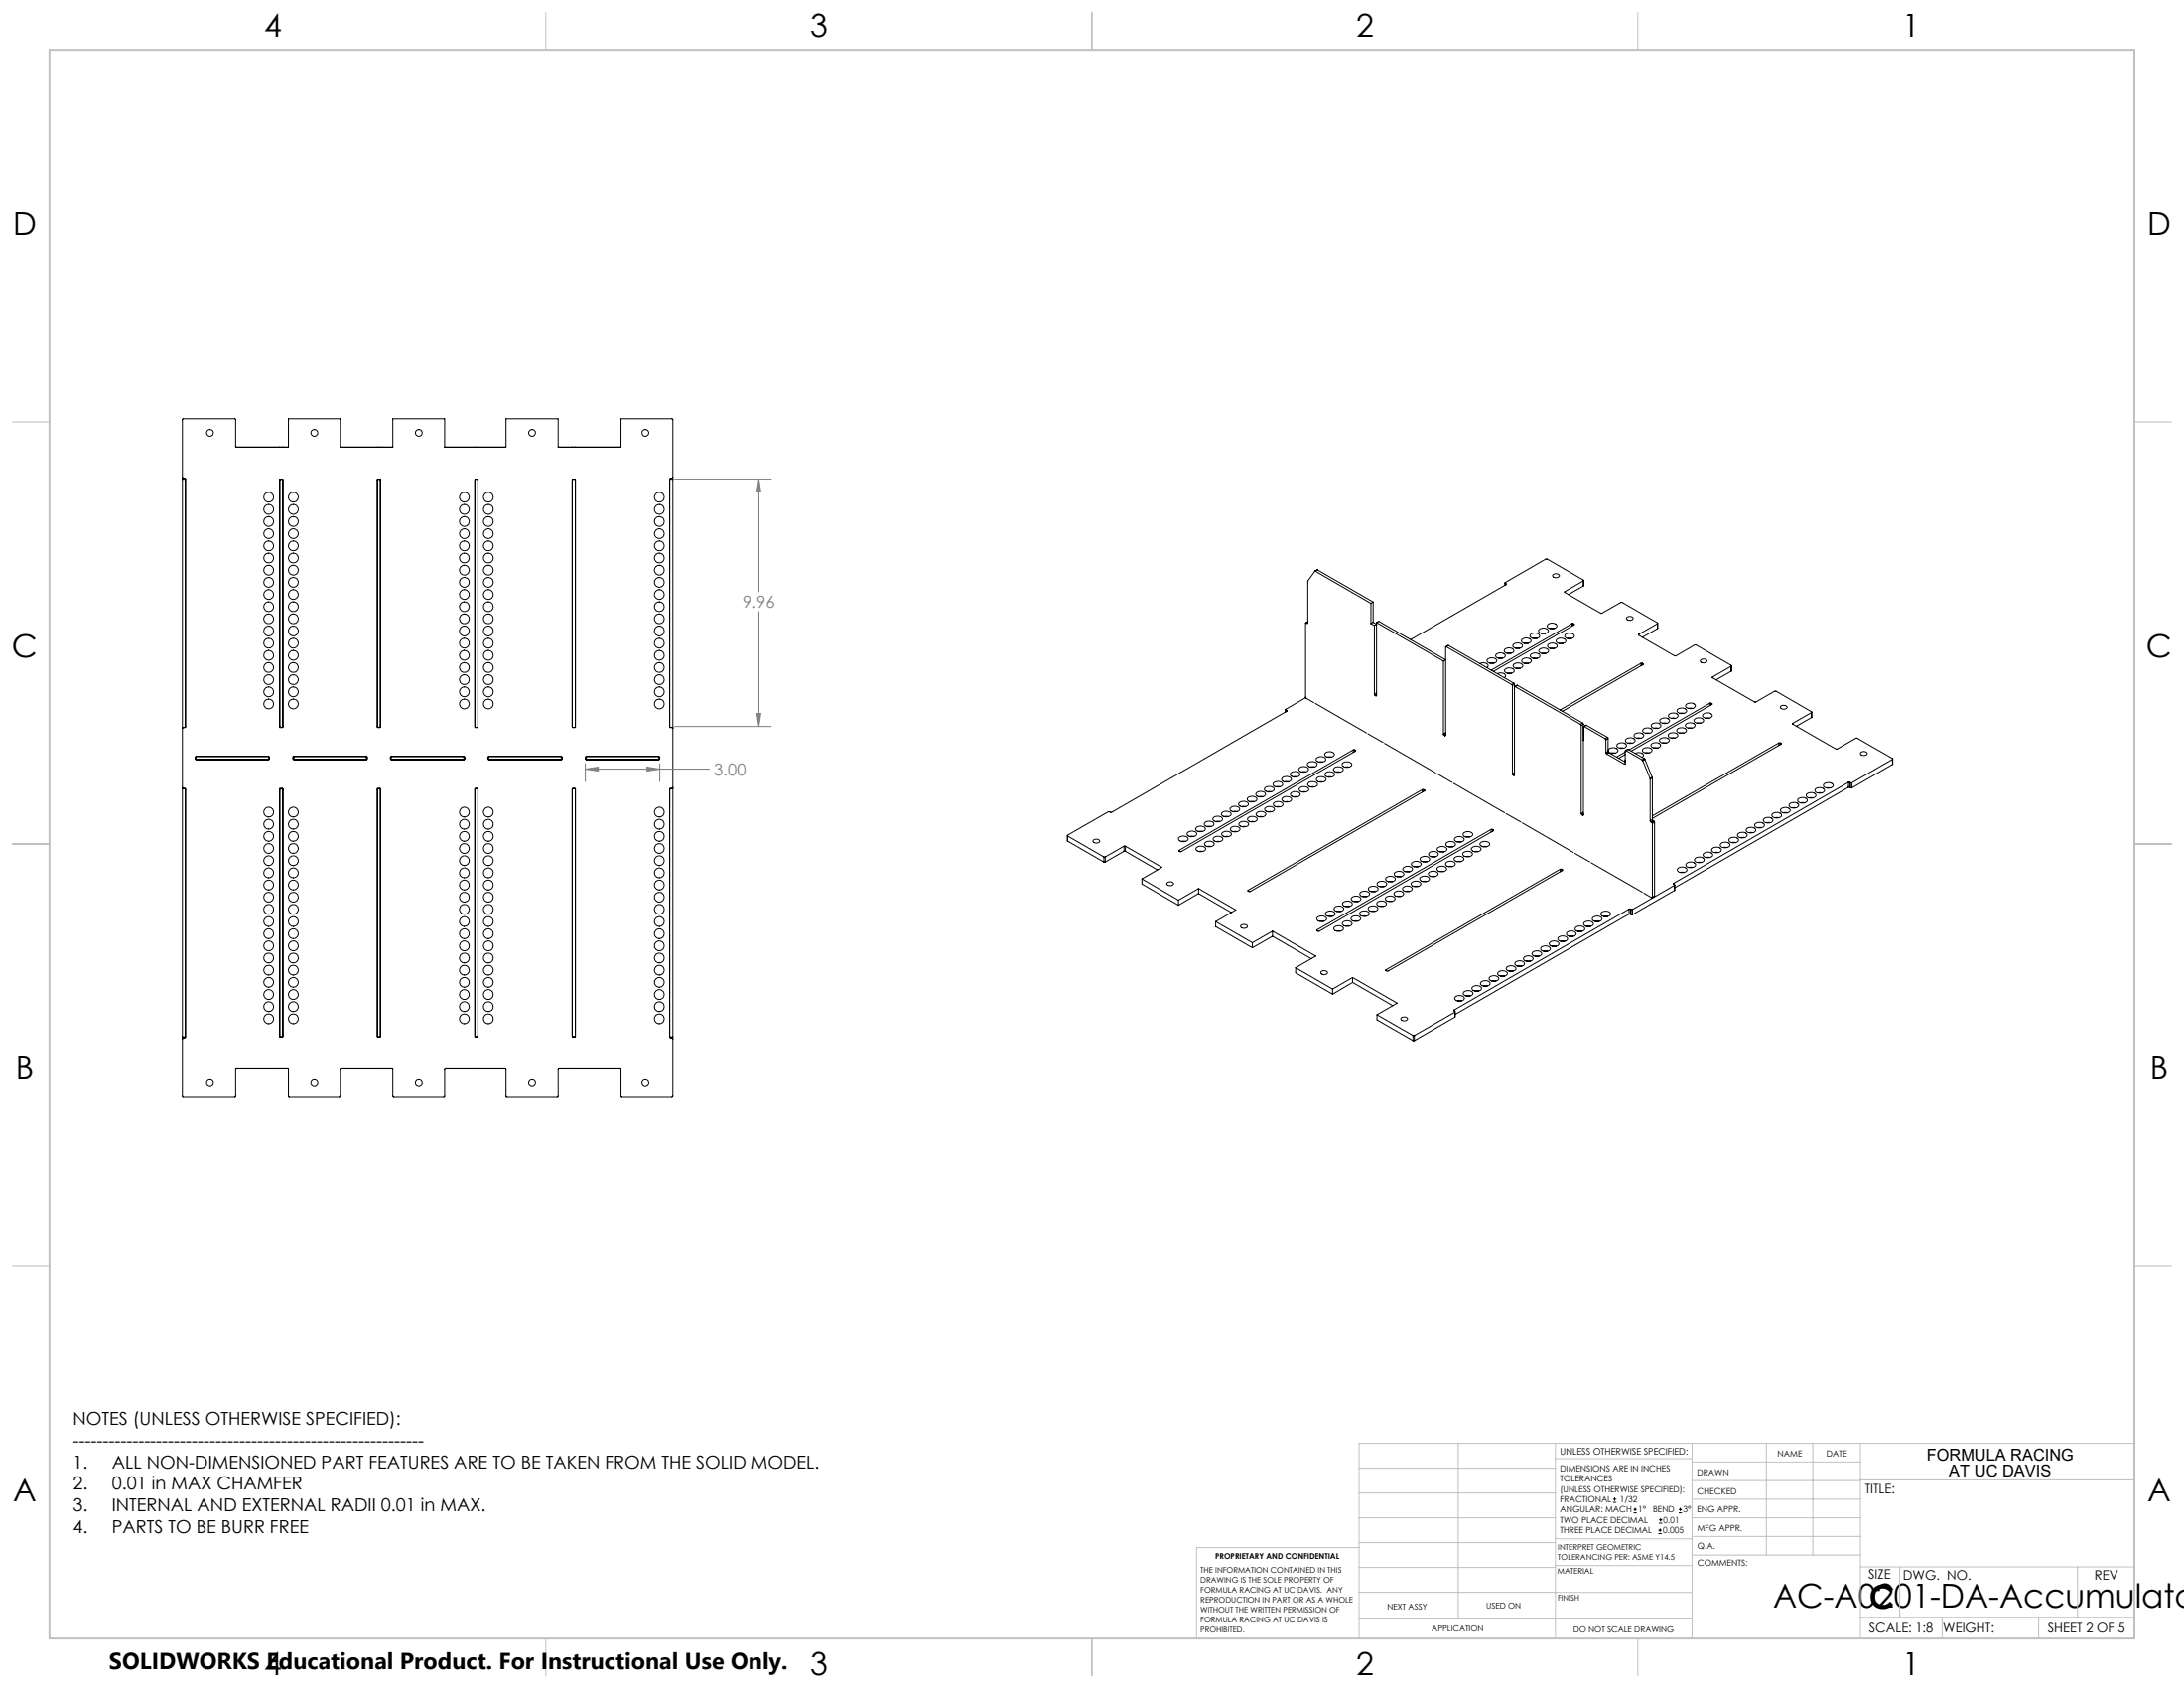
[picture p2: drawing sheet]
<svg xmlns="http://www.w3.org/2000/svg" width="559mm" height="432mm" viewBox="0 0 559 432" stroke-linecap="round" stroke-linejoin="round" font-family="sans-serif">
<g fill="none" stroke="#000" stroke-width=".25">
<path d="M60.4 114.4h13.4M71.5 114.4h.1M71.6 114.4h.1M72.4 114.4h.1M87.1 114.4h13.4M96.6 114.4h.1M97.3 114.4h.1M113.8 114.4h15.7M121.5 114.4h.1M122.3 114.4h.1M142.8 114.4h16.1M146.4 114.4h.1"/>
<path d="M147.2 114.4h.1M46.7 122.1l.1 .2 .6 .1v63.7h-.7M46.7 122.6h.7M71.5 122.6h.9v63.5h-.9zM71.9 122.6l-.3 .1v63.2l.3 .2M72.1 122.6l.3 .1v63.2l-.3 .2M96.6 122.6h.7v63.5h-.7zM96.8 122.6l-.2 .2M97.1 122.6l.2 .2M121.5 122.6h.8v63.5h-.8zM121.7 122.6l-.2 .2M122 122.6l.3 .2"/>
<path d="M146.4 122.6h.8v63.5h-.8zM146.7 122.6l-.3 .2M147 122.6l.2 .2M171.3 122.6h.9M172.2 122.1l-.2 .2h-.4l-.3 .3v63.5h.9M334.2 159.3l-.2 .1v19l2.2 1.3M334.2 159.3l.2 .2M334.6 159.3l-.2 .2M334.6 159l-.5 .3M334.6 159.1l-.4 .2M336.4 146.1l-1.8 2.6v10.6M336.4 146.1h.2"/>
<path d="M336.6 146.1l14.2 8.2M337.1 145.8l-.7 .3M337.1 145.8l-.5 .3M337.1 145.8l14.2 8.2M350.8 159.5l.8 .5M350.8 154.3v5.2M351.3 154l-.5 .3M351.3 159.2l-.5 .3M351.3 154v5.2M351.3 159.2l.9 .5-.6 .3M352.2 159.2v18.7M352.2 159.2l17.1 9.9"/>
<path d="M352.2 159.2l.6-.3 17.1 9.9-.6 .3M385.1 149.1v.6M385.1 149.2l.2 .1M385.1 149.2v.4M385.3 149.3v.2M385.3 149.5l-24.4 14.1M396 159.8a1.52 1.52 0 0 1 2.4 .3 1.48 1.48 0 0 1-2.5 .1zM397.3 147a1.1 1.1 0 0 1 1.7 .3 .95 .95 0 0 1-.9 .5 .95 .95 0 0 1-.8-.6zM400.4 151.3v.3M400.4 151.6l9.3 5.3 5.3-2.8 9.1 5.2v.2M402.2 159.5h.4M402.2 159.5l-20.7 11.9"/>
<path d="M402.2 159.5v.7M402.6 159.5l.2 .1M402.6 159.5v.4M402.8 159.6v.2M402.8 159.8l-20.7 12M405.1 148.6l.1-.2-9.6-5.4-10.5 6v.2M405.1 148.6v1.3M405.1 148.6l-4.7 2.7M405.1 149.9l-3.8 2.2M405.2 148.5l-.1 1.4M416.2 157.9a1.04 1.04 0 0 1 1.7 .3 .95 .95 0 0 1-.9 .5 .95 .95 0 0 1-.9-.6zM424.1 159.5l-4.8 2.8"/>
<path d="M424.1 159.5v1.3M424.1 159.4v1.4M334.1 178.5l-5.1 2.9v.2M336.5 179.9l13.1 7.6M351.6 177.6l.2 .3M351.6 160v17.6M351.8 177.9l.2 .1M352.2 177.9l-.2 .1M352.2 177.2l-.6 .4M352.2 177.7l-.4 .2M369.3 169.1v18.7M370.1 165.5h-.2v22.6"/>
<path d="M370.1 165.5l16.7 9.6M370.6 165.1l-.7 .4M370.6 165.1l16.7 9.7M370.6 165.1l-.5 .4M378.6 169.8a1.54 1.54 0 0 1 2.2 .5l-.4 .5M380.6 168.7a1.54 1.54 0 0 1 2.4 .3 1.49 1.49 0 0 1-2.5 .1zM381.2 169.7h1.1M382.8 167.4a1.52 1.52 0 0 1 2.4 .3 1.48 1.48 0 0 1-2.5 .1zM383.1 172.3a1.51 1.51 0 0 1 2.1 .6l-.3 .5M383.4 168.4h1.1M385 166.2a1.52 1.52 0 0 1 2.3 .3 1.45 1.45 0 0 1-2.4 0zM385.1 171.3a1.49 1.49 0 0 1 2.3 .3 1.47 1.47 0 0 1-2.4 .1z"/>
<path d="M385.6 167.1h1M385.6 172.2h1.1M386.8 175.1l.2 .3M387 175.4v22.5M387.2 164.9a1.54 1.54 0 0 1 2.4 .3 1.49 1.49 0 0 1-2.5 .1zM387.2 170a1.52 1.52 0 0 1 2.4 .4 1.51 1.51 0 0 1-2.5 0zM387.3 174.8l.2 .3M387.3 174.8l-.5 .3M387.5 175.1v23.2M387.5 175.1l-.5 .3M387.7 175.6l-.2 .2M387.7 175.6l16.7 9.7"/>
<path d="M387.8 165.8h1.1M387.8 171h1.1M388.2 175.3l-.6 .3M388.2 175.3l16.8 9.7M388.2 175.3l-.5 .3M389.4 163.6a1.52 1.52 0 0 1 2.4 .3 1.48 1.48 0 0 1-2.5 .1zM389.6 168.6a1.52 1.52 0 0 1 2.2 .5 1.5 1.5 0 0 1-2.5 0zM390 164.6h1.1M390 169.7h1.1M391.6 162.3a1.52 1.52 0 0 1 2.3 .4 1.45 1.45 0 0 1-2.4 0zM391.8 167.3a1.52 1.52 0 0 1 2.2 .5 1.47 1.47 0 0 1-2.5 .1zM392.1 163.3h1.2"/>
<path d="M392.2 168.4h1.1M393.8 161.1a1.54 1.54 0 0 1 2.4 .3 1.49 1.49 0 0 1-2.5 .1zM393.8 166.2a1.52 1.52 0 0 1 2.4 .3 1.51 1.51 0 0 1-2.5 .1zM394.4 162h1.1M394.4 167.1h1.1M396.1 164.9a1.49 1.49 0 0 1 2.3 .4 1.47 1.47 0 0 1-2.4 0zM396.6 160.8h1.1M396.6 165.9h1.1M398.3 163.7a1.52 1.52 0 0 1 2.3 .3 1.51 1.51 0 0 1-2.5 0zM398.9 164.6h1M400.4 162.4a1.52 1.52 0 0 1 2.4 .3 1.5 1.5 0 0 1-2.5 .1zM401 163.3h1.1"/>
<path d="M419.3 162.3v.2M419.3 162.5l9.2 5.3 5.1-2.8h.4l9 5.3-.1 .1M419.8 169.7h.4M419.8 169.7l-20.6 11.9M419.8 169.7v.6M420.2 169.7l.2 .1M420.2 169.7v.4M420.4 169.8v.2M420.4 170l-20.7 12M424.1 160.8l-3.9 2.2M435.2 168.8a1.02 1.02 0 0 1 1.6 .3 .97 .97 0 0 1-.9 .5 .97 .97 0 0 1-.9-.6zM437.5 179.9h.3"/>
<path d="M437.5 179.9l-20.7 11.9M437.5 179.9v.6M437.8 179.9l.2 .1M437.8 179.9v.4M438 180v.2M438.2 173.2v.2M438.2 173.4l10.8 6.2 5.3-2.8 9.2 5.3v.2M442.9 170.4l-4.7 2.8M442.9 170.4v1.3M442.9 171.7l-3.8 2.2M443 170.3l-.1 1.4M46.9 186.1l-.2 .2"/>
<path d="M47.4 185.8l-.2 .3M50.2 193.5l-.3 .2v.4l.3 .2M50.2 193.5h18.5M50.2 194.3h18.5M50.2 193.5v.8M68.7 193.5l.3 .2-.1 .5-.2 .1M68.7 193.5v.8M75.2 193.5l-.3 .2v.4l.3 .2M75.2 193.5h18.5M75.2 194.3h18.5M75.2 193.5v.8M93.7 193.5l.3 .2v.4l-.3 .2"/>
<path d="M93.7 193.5v.8M96.6 185.8l.2 .3M97.3 185.8l-.2 .3M100.1 193.5l-.2 .2v.5l.2 .1M100.1 193.5h18.6M100.1 194.3h18.6M100.1 193.5v.8M118.7 193.5l.2 .2v.4l-.2 .2M118.7 193.5v.8M121.5 185.8l.2 .3M122.3 185.8l-.3 .3M125.1 193.5l-.3 .2v.5l.3 .1"/>
<path d="M125.1 193.5h18.5M125.1 194.3h18.5M125.1 193.5v.8M143.6 193.5l.3 .2v.4l-.3 .2M143.6 193.5v.8M146.4 185.8l.3 .3M147.2 185.8l-.2 .3M150 193.5l-.2 .2v.5l.2 .1M150 193.5v.8M150 193.5h18.6M150 194.3h18.6M168.6 193.5l.2 .2v.4l-.2 .2"/>
<path d="M168.6 193.5v.8M171.3 185.8l.3 .3M171.9 186.1l.3 .2M328.1 199a1.57 1.57 0 0 1 2.3 .3 1.41 1.41 0 0 1-2.5 0zM328.6 200h1.1M328.9 181.5v.6M329 181.6l.2 .2M329 181.6v.5M329.2 182l-44.8 25.8-.8-.2-10.4 6v.3M329.2 181.8v.2M330.3 197.7a1.57 1.57 0 0 1 2.3 .3 1.36 1.36 0 0 1-2.1 .6 .49 .49 0 0 1-.4-.4 .49 .49 0 0 1 .2-.5zM330.8 198.7h1.1"/>
<path d="M332.4 196.6a1.53 1.53 0 0 1 2.4 .1 1.33 1.33 0 0 1-2.1 .6l-.3-.3zM333 197.4h1.1M334.7 195.2a1.57 1.57 0 0 1 2.3 .3 1.38 1.38 0 0 1-2.1 .5l-.2-.1a.45 .45 0 0 1 0-.7zM335.2 196.2h1.1M336.9 193.9a1.56 1.56 0 0 1 2.3 .3 1.36 1.36 0 0 1-2.1 .6 .49 .49 0 0 1-.4-.4 .49 .49 0 0 1 .2-.5zM337 199a1.64 1.64 0 0 1 2.3 .3 1.36 1.36 0 0 1-2.2 .6l-.3-.3zM337.4 194.9h1.1M339.1 192.6a1.57 1.57 0 0 1 2.3 .3 1.41 1.41 0 0 1-2.5 .1zM339.2 197.7a1.65 1.65 0 0 1 2.3 .3 1.41 1.41 0 0 1-2.5 .1zM339.6 193.6h1.1M339.7 198.8h1.1M341.4 196.5a1.65 1.65 0 0 1 2.3 .3 1.36 1.36 0 0 1-2.1 .5 .49 .49 0 0 1-.4-.3 .49 .49 0 0 1 .2-.5z"/>
<path d="M341.9 197.5h1.1M343.6 195.2a1.64 1.64 0 0 1 2.3 .3 1.36 1.36 0 0 1-2.2 .6l-.3-.3zM344.1 196.2h1.1M346.3 191.8h.3M346.3 191.8l-44.6 25.7M346.3 191.8v.7M346.6 191.8l.2 .1M346.6 191.8v.5M346.8 192.1l-44.6 25.8-.5-.2M346.8 191.9v.2M350 187.7l3.9 2.2M354.2 190.1l13.1 7.6"/>
<path d="M367.7 197.9l3.8 2.2M369.3 187.8l.2 .3M369.5 188.1l.2 .1M369.9 188.1l-.2 .1M369.9 187.4l-.6 .4M369.9 187.9l-.4 .2M387 197.9l.1 .4M387.1 198.3l.2 .1M387.5 198.3l-.2 .1M387.5 197.6l-.5 .3M387.5 198l-.4 .3M404.4 185.3l.2 .3"/>
<path d="M404.6 185.6v22.5M405 185l.1 .3M405 185l-.6 .3M405.1 185.3v23.2M405.1 185.3l-.5 .3M405.3 185.8l-.1 .1v3.5M405.3 185.8l5.4 3.1M405.9 185.5l-.7 .3M405.9 185.5l-.6 .3M405.9 185.5l5.4 3.1M410.7 188.9l.2 .3M410.9 192.5l.2 .3"/>
<path d="M410.9 189.2v3.3M411.1 192.8l4.5 2.7M411.3 188.6l.1 .3M411.3 188.6l-.6 .3M411.4 192.2l.2 .3M411.4 188.9l-.5 .3M411.4 192.2l-.5 .3M411.4 188.9v3.3M411.6 191.7a1.53 1.53 0 0 1 2.4 .3 1.51 1.51 0 0 1-2.5 .1zM411.6 192.5l-.5 .3M411.6 192.5l4.2 2.4M412.2 192.7h1.1"/>
<path d="M413.8 190.4a1.52 1.52 0 0 1 2.4 .3 1.51 1.51 0 0 1-2.5 .1zM414.4 191.4h1.1M415.8 195.4l-.2 .1M415.8 194.3v.4M415.8 193l-1.6 1M415.8 192.4l-2.2 1.2M416 192l-.2 .1v3.3M416 189.1a1.49 1.49 0 0 1 2.4 .4 1.47 1.47 0 0 1-2.5 0zM416 192l4.2 2.4M416.6 191.7l-.7 .3M416.6 190.1h1.1M416.6 191.7l-.6 .3"/>
<path d="M416.6 191.7l4.1 2.4M418.2 187.9a1.52 1.52 0 0 1 2.4 .3 1.51 1.51 0 0 1-2.5 0zM418.4 192.7a1.54 1.54 0 0 1 2.1 .6l-.3 .4M418.8 188.8h1.1M420.2 194.4l.1 .2M420.3 194.6l1.9 4.6M420.3 191.6a1.49 1.49 0 0 1 2.4 .4 1.5 1.5 0 0 1-2.5 0zM420.4 186.6a1.49 1.49 0 0 1 2.4 .3 1.5 1.5 0 0 1-2.5 .1zM420.7 194.1l.2 .1M420.7 194.1l-.5 .3M420.9 194.2l-.6 .4M420.9 194.2l1.8 4.7"/>
<path d="M420.9 192.6h1.1M421 187.6h1.1M422.2 199.2v.1M422.2 199.3v10.6M422.5 190.4a1.49 1.49 0 0 1 2.4 .3 1.47 1.47 0 0 1-2.5 0zM422.6 185.3a1.49 1.49 0 0 1 2.4 .4 1.47 1.47 0 0 1-2.5 0zM422.7 198.9l.1 .1M422.7 198.9l-.5 .3M422.8 199v10.6M422.8 199l-.6 .3M423.1 191.3h1.1M423.2 186.3h1.1"/>
<path d="M424.7 189.1a1.52 1.52 0 0 1 2.4 .3 1.51 1.51 0 0 1-2.5 .1zM424.8 184a1.52 1.52 0 0 1 2.4 .4 1.51 1.51 0 0 1-2.5 0zM425.3 190h1.1M425.4 185h1.1M426.9 187.8a1.49 1.49 0 0 1 2.4 .4 1.47 1.47 0 0 1-2.5 0zM427 182.8a1.49 1.49 0 0 1 2.4 .3 1.5 1.5 0 0 1-2.5 .1zM427.5 188.8h1.1M427.6 183.8h1.1M429.1 186.5a1.52 1.52 0 0 1 2.4 .4 1.51 1.51 0 0 1-2.5 0zM429.2 181.5a1.49 1.49 0 0 1 2.4 .4 1.47 1.47 0 0 1-2.5 0zM429.7 187.5h1.1M429.8 182.5h1.1"/>
<path d="M431.3 185.3a1.52 1.52 0 0 1 2.4 .3 1.5 1.5 0 0 1-2.5 .1zM431.4 180.2a1.52 1.52 0 0 1 2.4 .4 1.51 1.51 0 0 1-2.5 0zM431.9 186.2h1.1M432 181.2h1.1M433.5 184a1.49 1.49 0 0 1 2.4 .4 1.47 1.47 0 0 1-2.5 0zM434.1 185h1.1M435.7 182.7a1.52 1.52 0 0 1 2.4 .4 1.51 1.51 0 0 1-2.5 0zM436.3 183.7h1.1M438 180.2l-20.6 11.9M455.1 190h.4M455.1 190l-32.3 18.7M455.1 190v.7"/>
<path d="M455.5 190l.2 .2M455.5 190v.5M455.6 180.7a1.1 1.1 0 0 1 1.7 .2 .94 .94 0 0 1-.9 .5 .94 .94 0 0 1-.9-.6zM455.7 190.2v.2M455.7 190.4l-32.9 19M458.7 185v.2M458.7 185.2l11.1 6.4 5.3-2.8 9.1 5.2v.2M463.5 182.3l-4.8 2.7M463.5 182.3v1.3M463.5 183.6l-3.9 2.2M463.5 182.2v1.4M476.1 192.5a1.06 1.06 0 0 1 1.6 .3 .95 .95 0 0 1-.9 .5 .95 .95 0 0 1-.8-.6z"/>
<path d="M484.2 194.2l-10.3 6M484.2 194.2v1.3M484.2 195.5l-10.3 6M484.3 194.1l-.1 1.4M46.7 201.5l.2 .2M46.7 201.7h.7v63.6M47.2 201.7l.2 .3M71.5 201.7h.9v63.5h-.9zM71.9 201.7l-.3 .2v63.2l.3 .1M72.1 201.7l.3 .2v63.2l-.3 .1M96.6 201.7h.7v63.5h-.7zM96.8 201.7l-.2 .3"/>
<path d="M97.1 201.7l.2 .3M121.5 201.7h.8v63.5h-.8zM121.7 201.7l-.2 .3M122 201.7l.3 .3M146.4 201.7h.8v63.5h-.8zM146.7 201.7l-.3 .3M147 201.7l.2 .3M171.6 201.7l-.3 .3M172.2 201.5l-.3 .2M172.2 201.7h-.9v63.6M273.1 213.7l.1 1.5M273.2 213.9l9.2 5.3"/>
<path d="M273.2 215.2l9.2 5.3M273.2 213.9v1.3M279.8 214.9a.93 .93 0 0 1 1.5 .4 1.02 1.02 0 0 1-1.7-.2zM282.4 219.2h.4M282.4 219.2v1.3M282.8 219.2v1.3M287.6 216.5h.3M287.6 217.8h.3M287.6 216.5l-4.8 2.7M287.6 216.5v1.3M287.6 217.8l-4.8 2.7M287.9 216.5l9.4 5.4-5.1 2.9"/>
<path d="M287.9 216.5v1.3M287.9 217.8l8.3 4.7M301.7 217.5v.2M301.7 214.2a1.56 1.56 0 0 1 2.3 .3 1.36 1.36 0 0 1-2.1 .6l-.3-.3zM302.2 215.2h1.1M303.9 212.9a1.57 1.57 0 0 1 2.3 .4 1.41 1.41 0 0 1-2.5 0zM304.4 214h1.1M306.1 211.7a1.57 1.57 0 0 1 2.3 .3 1.36 1.36 0 0 1-2.1 .5 .49 .49 0 0 1-.4-.3 .49 .49 0 0 1 .2-.5zM306.2 216.8a1.65 1.65 0 0 1 2.3 .3 1.36 1.36 0 0 1-2.1 .6 .49 .49 0 0 1-.4-.4 .49 .49 0 0 1 .2-.5zM306.6 212.7h1.1M306.7 217.8h1.1M308.2 210.6a1.53 1.53 0 0 1 2.4 .1 1.33 1.33 0 0 1-2.1 .6l-.3-.3z"/>
<path d="M308.2 215.7a1.58 1.58 0 0 1 2.5 .1 1.33 1.33 0 0 1-2.2 .6l-.3-.3zM308.8 211.4h1.1M308.9 216.5h1.1M310.5 209.1a1.57 1.57 0 0 1 2.3 .3 1.38 1.38 0 0 1-2.1 .6l-.2-.1a.45 .45 0 0 1 0-.8zM310.6 214.2a1.65 1.65 0 0 1 2.3 .4 1.38 1.38 0 0 1-2.2 .5l-.1-.1a.45 .45 0 0 1 0-.8zM311 210.1h1.1M311.1 215.3h1.1M312.7 207.9a1.56 1.56 0 0 1 2.3 .3 1.36 1.36 0 0 1-2.1 .5 .49 .49 0 0 1-.4-.3 .49 .49 0 0 1 .2-.5zM312.8 213a1.64 1.64 0 0 1 2.3 .3 1.36 1.36 0 0 1-2.2 .6 .49 .49 0 0 1-.3-.4 .49 .49 0 0 1 .2-.5zM313.2 208.9h1.1M313.3 214h1.1M314.7 206.8a1.53 1.53 0 0 1 2.5 .1 1.33 1.33 0 0 1-2.1 .6l-.4-.3z"/>
<path d="M315 211.7a1.65 1.65 0 0 1 2.3 .3 1.41 1.41 0 0 1-2.5 .1zM315.4 207.6h1.1M315.5 212.7h1.1M317.1 205.3a1.57 1.57 0 0 1 2.3 .3 1.36 1.36 0 0 1-2.1 .6 .49 .49 0 0 1-.4-.4 .49 .49 0 0 1 .2-.5zM317.2 210.4a1.65 1.65 0 0 1 2.3 .3 1.36 1.36 0 0 1-2.1 .6 .49 .49 0 0 1-.4-.4 .49 .49 0 0 1 .2-.5zM317.6 206.3h1.1M317.7 211.5h1.1M319.3 204a1.56 1.56 0 0 1 2.3 .4 1.36 1.36 0 0 1-2.1 .5l-.3-.3zM319.4 209.2a1.64 1.64 0 0 1 2.3 .3 1.36 1.36 0 0 1-2.2 .5l-.3-.3zM319.8 205.1h1.1M319.9 210.2h1.1M321.5 202.8a1.57 1.57 0 0 1 2.3 .3 1.41 1.41 0 0 1-2.5 0z"/>
<path d="M321.6 207.9a1.65 1.65 0 0 1 2.3 .3 1.41 1.41 0 0 1-2.5 0zM322 203.8h1.1M322.1 208.9h1.1M323.7 201.5a1.57 1.57 0 0 1 2.3 .3 1.36 1.36 0 0 1-2.1 .6 .49 .49 0 0 1-.4-.4 .49 .49 0 0 1 .2-.5zM323.8 206.6a1.65 1.65 0 0 1 2.3 .3 1.36 1.36 0 0 1-2.1 .6 .49 .49 0 0 1-.4-.4 .49 .49 0 0 1 .2-.5zM324.2 202.5h1.1M324.3 207.6h1.1M325.9 200.2a1.56 1.56 0 0 1 2.3 .4 1.33 1.33 0 0 1-2.1 .5l-.3-.3zM326 205.4a1.64 1.64 0 0 1 2.3 .3 1.33 1.33 0 0 1-2.2 .5l-.3-.3zM326.4 201.3h1.1M326.5 206.4h1.1M328.2 204.1a1.65 1.65 0 0 1 2.3 .3 1.41 1.41 0 0 1-2.5 0z"/>
<path d="M328.7 205.1h1.1M330.4 202.8a1.65 1.65 0 0 1 2.3 .3 1.36 1.36 0 0 1-2.1 .6 .49 .49 0 0 1-.4-.4 .49 .49 0 0 1 .2-.5zM330.9 203.8h1.1M332.4 201.7a1.58 1.58 0 0 1 2.5 .2 1.33 1.33 0 0 1-2.2 .5l-.3-.3zM333.1 202.6h1.1M334.8 200.3a1.65 1.65 0 0 1 2.3 .3 1.36 1.36 0 0 1-2.1 .6 .49 .49 0 0 1-.4-.4 .49 .49 0 0 1 .2-.5zM335.3 201.3h1.1M337.5 200h1.1M363.5 219.4a1.41 1.41 0 0 1 2.3 .5 1.46 1.46 0 0 1-2.5-.2zM363.9 202h.3M363.9 202l-44.6 25.7M363.9 202v.6"/>
<path d="M364.2 202l.3 .1M364.2 202v.4M364.5 202.3l-44.6 25.7-.6-.1M364.5 202.1v.2M365.7 218.1a1.38 1.38 0 0 1 2.3 .6 1.46 1.46 0 0 1-2.5-.2zM366.2 219.2h1.1M367.9 216.9a1.41 1.41 0 0 1 2.3 .5 1.49 1.49 0 0 1-2.5-.2zM368.4 217.9h1.1M370 215.8a1.58 1.58 0 0 1 2.4 .1 1.36 1.36 0 0 1-1.2 .8 1.36 1.36 0 0 1-1.3-.8zM370.6 216.6h1.1M371.9 200.3l13.1 7.6M372.3 219.4a1.41 1.41 0 0 1 2.2 .5 1.54 1.54 0 0 1-2.5-.2z"/>
<path d="M372.3 214.3a1.41 1.41 0 0 1 2.3 .5 1.49 1.49 0 0 1-2.5-.1zM372.8 215.4h1.1M374.4 218.1a1.41 1.41 0 0 1 2.3 .5 1.5 1.5 0 0 1-2.4-.2zM374.5 213a1.41 1.41 0 0 1 2.3 .6 1.46 1.46 0 0 1-2.5-.2zM374.9 219.1h1.2M375 214.1h1.1M376.7 216.8a1.38 1.38 0 0 1 2.2 .5 1.5 1.5 0 0 1-2.5-.1zM377.2 217.8h1M378.8 215.5a1.41 1.41 0 0 1 2.3 .6 1.54 1.54 0 0 1-2.5-.2zM379.3 216.6h1.1M381.5 212.2h.4M381.5 212.2l-44.5 25.7"/>
<path d="M381.5 212.2v.6M381.9 212.2l.2 .1M381.9 212.2v.4M382.1 212.5l-44.6 25.7-.5-.1M382.1 212.3v.2M385.3 208.1l3.8 2.2M389.5 210.5l13.1 7.6M402.9 218.3l3.9 2.2M404.6 208.1l.1 .3M404.7 208.4l.3 .2M405.1 208.5l-.1 .1M405.1 207.8l-.5 .3"/>
<path d="M405.1 208.2l-.4 .2M422.2 209.9l.2 .4M422.4 210.3l.2 .1M422.6 210.4l.2 .3M422.8 209.6l.1 .3M422.8 210.7v18.8M422.8 209.6l-.6 .3M422.9 209.9l-.5 .4M422.9 209.9l.3 .1M423.2 210l.1 .3M423.2 210l-.6 .4M423.3 210.3l-.5 .4"/>
<path d="M423.3 210.3v18.9M433.7 219.7a1.46 1.46 0 0 1 2.3 .3 1.5 1.5 0 0 1-2.5 0zM435.9 218.4a1.46 1.46 0 0 1 2.3 .3 1.47 1.47 0 0 1-2.4 .1zM436.4 219.4h1.2M438 217.1a1.49 1.49 0 0 1 2.4 .4 1.51 1.51 0 0 1-2.5 0zM438.6 218.1h1.1M440.3 215.9a1.46 1.46 0 0 1 2.3 .3 1.5 1.5 0 0 1-2.5 0zM440.8 216.8h1.1M442.5 214.6a1.46 1.46 0 0 1 2.3 .3 1.47 1.47 0 0 1-2.5 0zM443.1 215.5h1M444.6 213.3a1.49 1.49 0 0 1 2.4 .3 1.51 1.51 0 0 1-2.5 .1zM445.2 214.3h1.1"/>
<path d="M446.9 212.1a1.46 1.46 0 0 1 2.3 .3 1.47 1.47 0 0 1-2.4 0zM447.4 213h1.1M449.1 210.8a1.49 1.49 0 0 1 2.3 .3 1.51 1.51 0 0 1-2.5 0zM449.7 211.7h1M451.3 209.5a1.46 1.46 0 0 1 2.3 .3 1.5 1.5 0 0 1-2.5 .1zM451.8 210.5h1.1M453.5 208.2a1.46 1.46 0 0 1 2.3 .4 1.47 1.47 0 0 1-2.4 0zM454 209.2h1.1M455.6 206.9a1.52 1.52 0 0 1 2.4 .4 1.51 1.51 0 0 1-2.5 0zM456.2 207.9h1.1M457.9 205.7a1.49 1.49 0 0 1 2.3 .3 1.5 1.5 0 0 1-2.5 .1zM458.4 206.7h1.1"/>
<path d="M460.1 204.4a1.49 1.49 0 0 1 2.3 .4 1.47 1.47 0 0 1-2.4 0zM460.6 205.4h1.2M462.2 203.1a1.52 1.52 0 0 1 2.4 .4 1.51 1.51 0 0 1-2.5 0zM462.8 204.1h1.1M464.5 201.9a1.49 1.49 0 0 1 2.3 .3 1.47 1.47 0 0 1-2.4 0zM465 202.8h1.1M466.7 200.6a1.52 1.52 0 0 1 2.4 .3 1.51 1.51 0 0 1-2.6 .1zM467.3 201.6h1M472.9 200.1h.4M472.9 201.4h.4M472.9 200.1l-44.7 25.9M472.9 200.1v1.3"/>
<path d="M472.9 201.4l-44.4 25.7M473.3 200.1l.2 .1M473.3 200.1v1.3M473.3 201.4l.2 .1M473.5 200.2h.4M473.5 201.5h.4M473.5 200.2v1.3M473.9 200.2v1.3M282.4 220.5h.4M292.2 224.8l9.3 5.5M292.2 224.8v1.3l9.3 5.5M298.7 225.8a1.02 1.02 0 0 1 1.6 .3 .97 .97 0 0 1-.9 .5 .97 .97 0 0 1-.8-.6z"/>
<path d="M301.5 230.3v1.3M306.7 227.3l9.5 5.5-5.2 3M306.7 227.3l-5.2 3M306.7 228.6l8.4 4.8M306.7 227.3v1.3M306.7 228.6l-5.2 3M311 235.8l9.4 5.4M311 235.8v1.2l9.4 5.5M317.5 236.7a1.06 1.06 0 0 1 1.7 .3 .94 .94 0 0 1-1 .5 .94 .94 0 0 1-.8-.6zM319.3 227.7v.2M325.6 238.2l11.1 6.4-5.2 2.9M325.6 238.2l-5.2 3"/>
<path d="M325.6 239.5l9.9 5.8M325.6 238.2v1.3M325.6 239.5l-5.2 3M337 237.9v.2M337.1 234.6a1.41 1.41 0 0 1 2.3 .6 1.49 1.49 0 0 1-2.5-.2zM337.6 235.7h1.1M339.3 233.4a1.41 1.41 0 0 1 2.3 .5 1.46 1.46 0 0 1-2.5-.2zM339.8 234.4h1.1M341.5 237.1a1.65 1.65 0 0 1 2.2 .4 1.38 1.38 0 0 1-1.2 .8 1.38 1.38 0 0 1-1.3-.8zM341.5 232.1a1.38 1.38 0 0 1 2.3 .5 1.46 1.46 0 0 1-2.5-.2zM341.9 238.2h1.1M342 233.2h1.1"/>
<path d="M343.6 235.9a1.41 1.41 0 0 1 2.3 .5 1.49 1.49 0 0 1-2.5-.2zM343.7 230.8a1.41 1.41 0 0 1 2.3 .6 1.49 1.49 0 0 1-2.5-.2zM344.1 236.9h1.1M344.2 231.9h1.1M345.8 229.7a1.58 1.58 0 0 1 2.4 .2 1.36 1.36 0 0 1-1.2 .8 1.36 1.36 0 0 1-1.3-.8zM345.9 234.6a1.38 1.38 0 0 1 2.2 .5 1.46 1.46 0 0 1-2.4-.2zM346.4 235.6h1.1M346.4 230.6h1.1M348.1 233.3a1.41 1.41 0 0 1 2.2 .6 1.49 1.49 0 0 1-2.5-.2zM348.1 228.3a1.65 1.65 0 0 1 2.3 .3 1.38 1.38 0 0 1-1.2 .8 1.38 1.38 0 0 1-1.3-.8zM348.5 234.4h1.1M348.6 229.3h1.1"/>
<path d="M350.2 232.1a1.41 1.41 0 0 1 2.3 .5 1.46 1.46 0 0 1-2.4-.2zM350.3 227a1.41 1.41 0 0 1 2.3 .5 1.46 1.46 0 0 1-2.5-.1zM350.7 233.1h1.2M350.8 228.1h1.1M352.5 230.8a1.38 1.38 0 0 1 2.2 .5 1.46 1.46 0 0 1-2.5-.2zM352.5 225.7a1.38 1.38 0 0 1 2.3 .6 1.46 1.46 0 0 1-2.5-.2zM353 231.8h1M353 226.8h1.1M354.6 229.5a1.41 1.41 0 0 1 2.3 .5 1.49 1.49 0 0 1-2.5-.1zM354.7 224.5a1.41 1.41 0 0 1 2.3 .5 1.49 1.49 0 0 1-2.5-.2zM355.1 230.5h1.1M355.2 225.5h1.1"/>
<path d="M356.8 228.2a1.41 1.41 0 0 1 2.3 .6 1.46 1.46 0 0 1-2.4-.2zM356.9 223.2a1.41 1.41 0 0 1 2.3 .5 1.46 1.46 0 0 1-2.5-.1zM357.4 229.3h1.1M357.4 224.3h1.1M359.1 227a1.38 1.38 0 0 1 2.2 .5 1.46 1.46 0 0 1-2.5-.2zM359.1 221.9a1.38 1.38 0 0 1 2.3 .6 1.46 1.46 0 0 1-2.5-.2zM359.6 228h1M359.6 223h1.1M361.2 225.7a1.41 1.41 0 0 1 2.3 .5 1.49 1.49 0 0 1-2.5-.1zM361.3 220.7a1.41 1.41 0 0 1 2.3 .5 1.49 1.49 0 0 1-2.5-.2zM361.7 226.7h1.1M361.8 221.7h1.1"/>
<path d="M363.3 224.6a1.58 1.58 0 0 1 2.4 .2 1.36 1.36 0 0 1-1.2 .8 1.36 1.36 0 0 1-1.2-.8zM364 225.5h1.1M364 220.5h1.1M365.7 223.2a1.65 1.65 0 0 1 2.2 .3 1.44 1.44 0 0 1-2.4 .2zM366.1 224.2h1.1M367.8 221.9a1.41 1.41 0 0 1 2.3 .5 1.5 1.5 0 0 1-2.4-.2zM368.3 222.9h1.2M370.1 220.6a1.38 1.38 0 0 1 2.2 .6 1.5 1.5 0 0 1-2.4-.2zM370.6 221.7h1.1M372.7 220.4h1.1M398.8 239.7a1.41 1.41 0 0 1 2.3 .6 1.51 1.51 0 0 1-2.5-.2zM399.2 222.4h.3"/>
<path d="M399.2 222.4l-44.6 25.7M399.2 222.4v.6M399.5 222.4l.2 .1M399.5 222.4v.4M399.7 222.7l-44.6 25.7-.5-.1M399.7 222.5v.2M400.8 238.7a1.58 1.58 0 0 1 2.5 .1 1.37 1.37 0 0 1-1.3 .8 1.37 1.37 0 0 1-1.2-.7zM401.5 239.5h1.1M403.2 237.2a1.65 1.65 0 0 1 2.3 .3 1.4 1.4 0 0 1-1.2 .8 1.4 1.4 0 0 1-1.3-.7zM403.7 238.3h1.1M405.4 235.9a1.41 1.41 0 0 1 2.3 .6 1.48 1.48 0 0 1-2.5-.2zM405.9 237h1.1"/>
<path d="M407.1 220.7l13.1 7.5M407.6 234.7a1.38 1.38 0 0 1 2.3 .5 1.48 1.48 0 0 1-2.5-.1zM408.1 235.7h1.1M409.8 233.4a1.41 1.41 0 0 1 2.3 .5 1.51 1.51 0 0 1-2.5-.1zM410.3 234.5h1.1M416.8 232.6h.4M416.8 233.8h.4M416.8 232.6l-44.8 25.8M416.8 232.6v1.2M416.8 233.8l-44.5 25.7M417.2 232.6l.1 .1M417.2 232.6v1.2"/>
<path d="M417.2 233.8l.1 .2M417.3 232.7h.4M417.3 234h.4M417.3 232.7v1.3M417.7 232.7v1.3M420.6 228.5l2.1 1.2 .1-.2M423.3 229.2l-.6 .4M423.3 229.2l-.5 .3M428.2 226v.2M428.2 226.2l.3 .1-.1 .2M428.4 226.5l-10.7 6.2M428.4 226.5v1.3"/>
<path d="M428.4 227.8l-10.7 6.2M428.5 226.4l-.1 1.4M429.3 222.2a1.46 1.46 0 0 1 2.3 .3 1.47 1.47 0 0 1-2.4 .1zM429.8 223.2h1.1M431.4 220.9a1.49 1.49 0 0 1 2.4 .4 1.51 1.51 0 0 1-2.5 0zM432 221.9h1.1M434.2 220.6h1.1M320.4 241.2v1.3M331.5 247.5l9.5 5.5M331.5 247.5v1.3l9.5 5.5M338 248.5a1.08 1.08 0 0 1 1.7 .3 .95 .95 0 0 1-.9 .5 .95 .95 0 0 1-.9-.6zM341 253v1.3"/>
<path d="M346.1 250l11.4 6.6-5.2 3M346.1 250l-5.1 3M346.1 250v1.3M346.1 251.3l10.2 5.9M346.1 251.3l-5.1 3M352.3 259.6l9.2 5.3M352.3 259.6v1.3l9.2 5.3M354.6 248.1v.2M372 258.4v.2M372 258.6l.3 .1v.2M372.3 258.9l-10.4 6M372.3 258.9v1.3"/>
<path d="M372.3 258.8v1.4M372.4 255a1.38 1.38 0 0 1 2.2 .5 1.48 1.48 0 0 1-2.4-.1zM372.9 256h1.1M374.6 253.7a1.41 1.41 0 0 1 2.3 .5 1.51 1.51 0 0 1-2.5-.1zM375.1 254.8h1.1M376.6 252.6a1.58 1.58 0 0 1 2.5 .2 1.37 1.37 0 0 1-1.3 .8 1.37 1.37 0 0 1-1.2-.8zM377.3 253.5h1.1M379 251.2a1.65 1.65 0 0 1 2.3 .3 1.4 1.4 0 0 1-1.2 .8 1.4 1.4 0 0 1-1.3-.7zM379.5 252.2h1.1M381.2 249.9a1.41 1.41 0 0 1 2.3 .5 1.48 1.48 0 0 1-2.5-.1zM381.7 251h1.1M383.4 248.6a1.38 1.38 0 0 1 2.3 .6 1.48 1.48 0 0 1-2.5-.2z"/>
<path d="M383.9 249.7h1.1M385.6 247.4a1.41 1.41 0 0 1 2.3 .5 1.51 1.51 0 0 1-2.5-.1zM386.1 248.4h1.1M387.8 246.1a1.41 1.41 0 0 1 2.3 .5 1.48 1.48 0 0 1-2.5-.1zM388.3 247.2h1.1M390 244.8a1.38 1.38 0 0 1 2.3 .6 1.48 1.48 0 0 1-2.5-.2zM390.5 245.9h1.1M392.2 243.6a1.41 1.41 0 0 1 2.3 .5 1.51 1.51 0 0 1-2.5-.2zM392.7 244.6h1.1M394.4 242.3a1.41 1.41 0 0 1 2.3 .5 1.48 1.48 0 0 1-2.5-.1zM394.9 243.3h1.1M396.6 241a1.38 1.38 0 0 1 2.3 .5 1.48 1.48 0 0 1-2.5-.1z"/>
<path d="M397.1 242.1h1.1M399.3 240.8h1.1M46.7 265.2h.7M47.4 265.3l-.1 .2h-.5l-.1 .2M60.4 273.4h13.3M60.5 273.4l-.2 .2v6.9l-.2 .2h-13.3l-.1-.2v-173.2l.1-.2h13.3l.2 .2v6.9l.2 .2h13.3v-7.3h13.3v7.3h13.4v-7.3h13.3v7.3h15.7v-7.3h13.3v7.3h16.1v-7.3l13.2 .1v173.4l-13.1 .1-.1-.2v-6.9l-.3-.2M71.5 273.4h.1M71.6 273.4h.1M72.4 273.4h.1M73.6 273.4l.2 .2v6.9l.1 .2 13.1-.1 .1-7.1 .2-.1M87.2 273.4h13.2M96.6 265l.2 .2"/>
<path d="M96.6 273.4h.1M97.3 265l-.2 .2M97.3 273.4h.1M100.3 273.4l.2 .1v6.9l.2 .3h12.9l.2-.2v-6.9l.2-.2M113.9 273.4h15.4M121.5 265l.2 .2M121.5 273.4h.1M122.3 265l-.3 .2M122.3 273.4h.1M129.2 273.4l.3 .2v6.9l.1 .2h13.1l.1-.2v-6.9l.3-.2M142.9 273.4h15.8M146.4 265l.3 .2"/>
<path d="M146.4 273.4h.1M147.2 265l-.2 .2M147.2 273.4h.1M171.3 265.3l.3 .2h.4l.2 .2M171.3 265.2h.9M358.5 260.4a1.02 1.02 0 0 1 1.7 .3 .97 .97 0 0 1-1 .4 .97 .97 0 0 1-.8-.6zM361.5 264.9h.4M361.5 266.2h.4M361.5 264.9v1.3M361.9 264.9v1.3M372.3 260.2l-10.4 6M412.7 384.3h.9"/>
<path d="M412.7 383.5h.9M413.1 383.1v.8M418 387h.8M418 386.2h.8M418.4 385.7v.9M424.3 392.3h.9M424.3 391.4h.9M424.5 389.6h.8M424.5 388.8h.8M424.7 391v.9M424.9 388.4v.8M429.5 387h.9"/>
<path d="M429.5 386.2h.9M429.9 385.7v.9"/>
<circle cx="53.7" cy="110.8" r=".87"/>
<circle cx="80.4" cy="110.8" r=".87"/>
<circle cx="107.1" cy="110.8" r=".87"/>
<circle cx="136.1" cy="110.7" r=".86"/>
<circle cx="165.1" cy="110.8" r=".87"/>
<circle cx="68.7" cy="133.4" r="1.25"/>
<circle cx="68.7" cy="127.2" r="1.25"/>
<circle cx="68.7" cy="130.3" r="1.25"/>
<circle cx="68.8" cy="136.5" r="1.25"/>
<circle cx="68.8" cy="139.6" r="1.24"/>
<circle cx="75.1" cy="133.4" r="1.25"/>
<circle cx="75.1" cy="127.2" r="1.25"/>
<circle cx="75.1" cy="130.3" r="1.25"/>
<circle cx="75.1" cy="136.5" r="1.25"/>
<circle cx="75.1" cy="139.6" r="1.24"/>
<circle cx="118.8" cy="133.4" r="1.25"/>
<circle cx="118.8" cy="127.2" r="1.25"/>
<circle cx="118.8" cy="130.3" r="1.25"/>
<circle cx="118.8" cy="136.5" r="1.25"/>
<circle cx="118.8" cy="139.6" r="1.24"/>
<circle cx="124.9" cy="127.2" r="1.25"/>
<circle cx="124.9" cy="133.4" r="1.25"/>
<circle cx="124.9" cy="130.3" r="1.25"/>
<circle cx="124.9" cy="136.5" r="1.25"/>
<circle cx="125" cy="139.6" r="1.24"/>
<circle cx="168.7" cy="127.2" r="1.25"/>
<circle cx="168.7" cy="133.4" r="1.25"/>
<circle cx="168.7" cy="130.3" r="1.25"/>
<circle cx="168.7" cy="136.5" r="1.25"/>
<circle cx="168.7" cy="139.6" r="1.24"/>
<circle cx="68.7" cy="158.3" r="1.25"/>
<circle cx="68.7" cy="149" r="1.25"/>
<circle cx="68.7" cy="142.7" r="1.25"/>
<circle cx="68.7" cy="145.8" r="1.25"/>
<circle cx="68.8" cy="152.1" r="1.25"/>
<circle cx="68.8" cy="155.2" r="1.24"/>
<circle cx="75.1" cy="158.3" r="1.25"/>
<circle cx="75.1" cy="149" r="1.25"/>
<circle cx="75.1" cy="145.8" r="1.25"/>
<circle cx="75.1" cy="142.7" r="1.25"/>
<circle cx="75.1" cy="152.1" r="1.25"/>
<circle cx="75.1" cy="155.2" r="1.24"/>
<circle cx="118.8" cy="158.3" r="1.25"/>
<circle cx="118.8" cy="149" r="1.25"/>
<circle cx="118.8" cy="142.7" r="1.25"/>
<circle cx="118.8" cy="145.8" r="1.25"/>
<circle cx="118.8" cy="152.1" r="1.25"/>
<circle cx="118.8" cy="155.2" r="1.24"/>
<circle cx="124.9" cy="158.3" r="1.25"/>
<circle cx="124.9" cy="149" r="1.25"/>
<circle cx="124.9" cy="142.7" r="1.25"/>
<circle cx="124.9" cy="145.8" r="1.25"/>
<circle cx="124.9" cy="152.1" r="1.25"/>
<circle cx="125" cy="155.2" r="1.24"/>
<circle cx="168.7" cy="158.3" r="1.25"/>
<circle cx="168.7" cy="149" r="1.25"/>
<circle cx="168.7" cy="145.8" r="1.25"/>
<circle cx="168.7" cy="142.7" r="1.25"/>
<circle cx="168.7" cy="152.1" r="1.25"/>
<circle cx="168.7" cy="155.2" r="1.24"/>
<circle cx="68.7" cy="177" r="1.25"/>
<circle cx="68.7" cy="161.4" r="1.25"/>
<circle cx="68.7" cy="164.5" r="1.25"/>
<circle cx="68.7" cy="173.9" r="1.25"/>
<circle cx="68.8" cy="167.6" r="1.25"/>
<circle cx="68.8" cy="170.7" r="1.24"/>
<circle cx="75.1" cy="177" r="1.25"/>
<circle cx="75.1" cy="161.4" r="1.25"/>
<circle cx="75.1" cy="164.5" r="1.25"/>
<circle cx="75.1" cy="173.9" r="1.25"/>
<circle cx="75.1" cy="167.6" r="1.25"/>
<circle cx="75.1" cy="170.7" r="1.24"/>
<circle cx="118.8" cy="161.4" r="1.25"/>
<circle cx="118.8" cy="177" r="1.25"/>
<circle cx="118.8" cy="164.5" r="1.25"/>
<circle cx="118.8" cy="173.9" r="1.25"/>
<circle cx="118.8" cy="167.6" r="1.25"/>
<circle cx="118.8" cy="170.7" r="1.24"/>
<circle cx="124.9" cy="161.4" r="1.25"/>
<circle cx="124.9" cy="177" r="1.25"/>
<circle cx="124.9" cy="173.9" r="1.25"/>
<circle cx="124.9" cy="164.5" r="1.25"/>
<circle cx="124.9" cy="167.6" r="1.25"/>
<circle cx="125" cy="170.7" r="1.24"/>
<circle cx="168.7" cy="161.4" r="1.25"/>
<circle cx="168.7" cy="177" r="1.25"/>
<circle cx="168.7" cy="173.9" r="1.25"/>
<circle cx="168.7" cy="164.5" r="1.25"/>
<circle cx="168.7" cy="167.6" r="1.25"/>
<circle cx="168.7" cy="170.7" r="1.24"/>
<circle cx="68.7" cy="180.1" r="1.25"/>
<circle cx="75.1" cy="180.1" r="1.25"/>
<circle cx="118.8" cy="180.1" r="1.25"/>
<circle cx="124.9" cy="180.1" r="1.25"/>
<circle cx="168.7" cy="180.1" r="1.25"/>
<circle cx="68.7" cy="217" r="1.25"/>
<circle cx="68.7" cy="213.9" r="1.26"/>
<circle cx="68.7" cy="210.8" r="1.26"/>
<circle cx="68.7" cy="207.7" r="1.26"/>
<circle cx="75.1" cy="217" r="1.25"/>
<circle cx="75.1" cy="213.9" r="1.26"/>
<circle cx="75.1" cy="210.8" r="1.26"/>
<circle cx="75.1" cy="207.7" r="1.26"/>
<circle cx="118.8" cy="217.1" r="1.24"/>
<circle cx="118.8" cy="213.9" r="1.25"/>
<circle cx="118.8" cy="210.8" r="1.25"/>
<circle cx="118.8" cy="207.7" r="1.25"/>
<circle cx="124.9" cy="217" r="1.25"/>
<circle cx="124.9" cy="213.9" r="1.26"/>
<circle cx="124.9" cy="210.8" r="1.26"/>
<circle cx="124.9" cy="207.7" r="1.26"/>
<circle cx="168.7" cy="217" r="1.25"/>
<circle cx="168.7" cy="213.9" r="1.26"/>
<circle cx="168.7" cy="210.8" r="1.26"/>
<circle cx="168.7" cy="207.7" r="1.26"/>
<circle cx="68.7" cy="232.6" r="1.25"/>
<circle cx="68.7" cy="235.7" r="1.26"/>
<circle cx="68.7" cy="220.2" r="1.26"/>
<circle cx="68.7" cy="223.3" r="1.26"/>
<circle cx="68.7" cy="226.4" r="1.26"/>
<circle cx="68.7" cy="229.5" r="1.26"/>
<circle cx="68.7" cy="238.8" r="1.26"/>
<circle cx="75.1" cy="232.6" r="1.25"/>
<circle cx="75.1" cy="235.7" r="1.26"/>
<circle cx="75.1" cy="220.2" r="1.26"/>
<circle cx="75.1" cy="223.3" r="1.26"/>
<circle cx="75.1" cy="226.4" r="1.26"/>
<circle cx="75.1" cy="238.8" r="1.26"/>
<circle cx="75.1" cy="229.5" r="1.26"/>
<circle cx="118.8" cy="232.6" r="1.24"/>
<circle cx="118.8" cy="235.7" r="1.25"/>
<circle cx="118.8" cy="220.2" r="1.25"/>
<circle cx="118.8" cy="226.4" r="1.25"/>
<circle cx="118.8" cy="223.3" r="1.25"/>
<circle cx="118.8" cy="238.9" r="1.25"/>
<circle cx="118.8" cy="229.5" r="1.25"/>
<circle cx="124.9" cy="232.6" r="1.25"/>
<circle cx="124.9" cy="235.7" r="1.26"/>
<circle cx="124.9" cy="220.2" r="1.26"/>
<circle cx="124.9" cy="223.3" r="1.26"/>
<circle cx="124.9" cy="226.4" r="1.26"/>
<circle cx="124.9" cy="238.8" r="1.26"/>
<circle cx="124.9" cy="229.5" r="1.26"/>
<circle cx="168.7" cy="232.6" r="1.25"/>
<circle cx="168.7" cy="235.7" r="1.26"/>
<circle cx="168.7" cy="220.2" r="1.26"/>
<circle cx="168.7" cy="226.4" r="1.26"/>
<circle cx="168.7" cy="223.3" r="1.26"/>
<circle cx="168.7" cy="238.8" r="1.26"/>
<circle cx="168.7" cy="229.5" r="1.26"/>
<circle cx="68.7" cy="248.2" r="1.25"/>
<circle cx="68.7" cy="251.3" r="1.26"/>
<circle cx="68.7" cy="254.4" r="1.26"/>
<circle cx="68.7" cy="245.1" r="1.26"/>
<circle cx="68.7" cy="257.5" r="1.26"/>
<circle cx="68.7" cy="241.9" r="1.26"/>
<circle cx="75.1" cy="248.2" r="1.25"/>
<circle cx="75.1" cy="251.3" r="1.26"/>
<circle cx="75.1" cy="245.1" r="1.26"/>
<circle cx="75.1" cy="254.4" r="1.26"/>
<circle cx="75.1" cy="257.5" r="1.26"/>
<circle cx="75.1" cy="241.9" r="1.26"/>
<circle cx="118.8" cy="248.2" r="1.24"/>
<circle cx="118.8" cy="251.3" r="1.25"/>
<circle cx="118.8" cy="245.1" r="1.25"/>
<circle cx="118.8" cy="254.4" r="1.25"/>
<circle cx="118.8" cy="257.5" r="1.25"/>
<circle cx="118.8" cy="242" r="1.25"/>
<circle cx="124.9" cy="248.2" r="1.25"/>
<circle cx="124.9" cy="251.3" r="1.26"/>
<circle cx="124.9" cy="254.4" r="1.26"/>
<circle cx="124.9" cy="245.1" r="1.26"/>
<circle cx="124.9" cy="257.5" r="1.26"/>
<circle cx="124.9" cy="241.9" r="1.26"/>
<circle cx="168.7" cy="248.2" r="1.25"/>
<circle cx="168.7" cy="251.3" r="1.26"/>
<circle cx="168.7" cy="254.4" r="1.26"/>
<circle cx="168.7" cy="245.1" r="1.26"/>
<circle cx="168.7" cy="257.5" r="1.26"/>
<circle cx="168.7" cy="241.9" r="1.26"/>
<circle cx="53.7" cy="277.1" r=".87"/>
<circle cx="68.7" cy="260.6" r="1.26"/>
<circle cx="75.1" cy="260.6" r="1.26"/>
<circle cx="80.5" cy="277.1" r=".87"/>
<circle cx="107.2" cy="277.1" r=".87"/>
<circle cx="118.8" cy="260.6" r="1.25"/>
<circle cx="124.9" cy="260.6" r="1.26"/>
<circle cx="136.1" cy="277.1" r=".86"/>
<circle cx="165.1" cy="277.1" r=".87"/>
<circle cx="168.7" cy="260.6" r="1.26"/>
</g>
<path d="M172.6 122.6h24.7M194.2 122.6v28.8M194.2 122.6l.5 3.3h-1.1zM194.2 156.4v29.4M149.8 195.3v4.6M149.8 196.7h31.7M149.8 196.7l3.3-.5v1zM165.5 196.2l3.3 .5-3.3 .5zM168.8 195.3v4.6M172.6 185.8h24.7M193.6 182.5h1.1l-.5 3.3z" fill="none" stroke="#808080" stroke-width=".25"/>
<g fill="none" stroke="#c0c0c0" stroke-width=".25">
<path d="M139.7 3.2v9.5M279.4 3.2v9.5M419.1 3.2v9.5M3.1 107.9h9.6M546.1 107.9h9.5M3.1 215.9h9.6M546.1 215.9h9.5M3.1 323.8h9.6M546.1 323.8h9.5M347.7 375.6h50.3M373.1 369.2v44.9M398 369.2v49.9"/>
<path d="M398 373.1h34.9M432.9 369.2v49.9M432.9 378.7h43.1M432.9 374h43.1M451.9 369.2v28.6M463.8 369.2v28.6M476 369.2v49.9M476 378.6h70.1M546.1 369.2h-198.4v49.9M347.7 394.6h50.3M347.7 388.3h50.3M347.7 381.9h50.3"/>
<path d="M347.7 395.9h-41.6v23.2M398 393.6h35M432.9 383.5h43.1M432.9 388.3h43.1M432.9 393h43.1M433 397.8h43M139.7 419.1v9.6M279.4 419.1v9.6M347.7 414.1h85.2M347.7 401h50.3M347.7 407.3h50.3M398 407.4h34.9"/>
<path d="M398 400.5h35M419.1 419.1v9.6M476 413.7h70.1M476 400.8h70.1M486.1 400.8v12.9M496.9 413.7v5.4M521.6 413.7v5.4M531.6 400.8v12.9"/>
</g>
<path d="M12.7 12.7h533.4v406.4h-533.4z" fill="none" stroke="#c0c0c0" stroke-width=".5"/>
<path d="M194.2 122.6l.5 3.3h-1.1zM193.6 182.5h1.1l-.5 3.3zM149.8 196.7l3.3-.5v1zM165.5 196.2l3.3 .5-3.3 .5z" fill="#808080"/>
<g font-size="8.5">
<text x="453.7" y="411.3">AC-A0201-DA-Accumulato</text>
<text x="478.3" y="411.4">C</text>
</g>
<g font-size="8.1">
<text x="67.6" y="9.3">4</text>
<text x="207.3" y="9.3">3</text>
<text x="347" y="9.3">2</text>
<text x="486.7" y="9.3">1</text>
<text x="3.3" y="60.1">D</text>
<text x="549.4" y="60.1">D</text>
<text x="3" y="168">C</text>
<text x="549.1" y="168">C</text>
<text x="4" y="276">B</text>
<text x="550.1" y="276">B</text>
<text x="3.3" y="383.9">A</text>
<text x="549.4" y="383.9">A</text>
<text x="67.6" y="428.4">4</text>
<text x="207.3" y="428.4">3</text>
<text x="347" y="428.4">2</text>
<text x="486.7" y="428.4">1</text>
</g>
<text font-size="5.9" x="27.9" y="427">SOLIDWORKS Educational Product. For Instructional Use Only.</text>
<g font-size="4.6">
<text x="18.6" y="364.4">NOTES (UNLESS OTHERWISE SPECIFIED):</text>
<text x="18.6" y="370">-----------------------------------------------------------</text>
<text x="18.6" y="375.5">1.</text>
<text x="28.7" y="375.5">ALL NON-DIMENSIONED PART FEATURES ARE TO BE TAKEN FROM THE SOLID MODEL.</text>
<text x="18.6" y="381.1">2.</text>
<text x="28.7" y="381.1">0.01 in MAX CHAMFER</text>
<text x="18.6" y="386.7">3.</text>
<text x="28.7" y="386.7">INTERNAL AND EXTERNAL RADII 0.01 in MAX.</text>
<text x="18.6" y="392.3">4.</text>
<text x="28.7" y="392.3">PARTS TO BE BURR FREE</text>
</g>
<g font-size="4.2" fill="#808080">
<text x="190.1" y="155.5">9.96</text>
<text x="182.7" y="198.3">3.00</text>
</g>
<g font-size="4.2">
<text x="493" y="373.5">FORMULA RACING</text>
<text x="498.7" y="377.8">AT UC DAVIS</text>
</g>
<g font-size="3.4">
<text x="477.2" y="381.9">TITLE:</text>
<text x="478.1" y="404">SIZE</text>
<text x="486.9" y="404">DWG. NO.</text>
<text x="535.9" y="404.1">REV</text>
<text x="478.2" y="417.6">SCALE: 1:8</text>
<text x="497.1" y="417.7">WEIGHT:</text>
<text x="523.9" y="417.6">SHEET 2 OF 5</text>
</g>
<text font-size="2.4" x="399.2" y="372.1">UNLESS OTHERWISE SPECIFIED:</text>
<g font-size="2.2">
<text x="399.2" y="376.4">DIMENSIONS ARE IN INCHES</text>
<text x="434.2" y="377.3">DRAWN</text>
<text x="454.8" y="372.5">NAME</text>
<text x="467.3" y="372.6">DATE</text>
<text x="399.2" y="379">TOLERANCES</text>
<text x="399.2" y="381.7">(UNLESS OTHERWISE SPECIFIED):</text>
<text x="434.3" y="382.2">CHECKED</text>
<text x="399.2" y="389.6">TWO PLACE DECIMAL</text>
<text x="399.2" y="384.3">FRACTIONAL</text>
<text x="399.2" y="387">ANGULAR: MACH</text>
<text x="414.5" y="384.3">1/32</text>
<text x="419.1" y="387">1°</text>
<text x="422.9" y="387">BEND</text>
<text x="425.6" y="389.6">0.01</text>
<text x="430.6" y="387">3°</text>
<text x="434.2" y="386.9">ENG APPR.</text>
<text x="399.2" y="392.3">THREE PLACE DECIMAL</text>
<text x="425.5" y="392.3">0.005</text>
<text x="434.3" y="391.6">MFG APPR.</text>
<text x="434.3" y="396.3">Q.A.</text>
<text x="434.3" y="400.5">COMMENTS:</text>
</g>
<g font-size="2.1">
<text x="354.9" y="411.6">NEXT ASSY</text>
<text x="380.3" y="411.6">USED ON</text>
<text x="366.3" y="417.4">APPLICATION</text>
<text x="402.5" y="417.5">DO NOT SCALE DRAWING</text>
</g>
<g font-size="2">
<text x="310.9" y="398.8">PROPRIETARY AND CONFIDENTIAL</text>
<text x="398.6" y="396.5">INTERPRET GEOMETRIC</text>
<text x="398.6" y="399">TOLERANCING PER: ASME Y14.5</text>
<text x="307.2" y="402.4">THE INFORMATION CONTAINED IN THIS</text>
<text x="307.2" y="404.9">DRAWING IS THE SOLE PROPERTY OF</text>
<text x="307.2" y="407.5">FORMULA RACING AT UC DAVIS. ANY</text>
<text x="398.5" y="402.6">MATERIAL</text>
<text x="307.2" y="410">REPRODUCTION IN PART OR AS A WHOLE</text>
<text x="307.2" y="412.5">WITHOUT THE WRITTEN PERMISSION OF</text>
<text x="398.5" y="409.4">FINISH</text>
<text x="307.2" y="415">FORMULA RACING AT UC DAVIS IS</text>
<text x="307.2" y="417.6">PROHIBITED.</text>
</g>
</svg>
